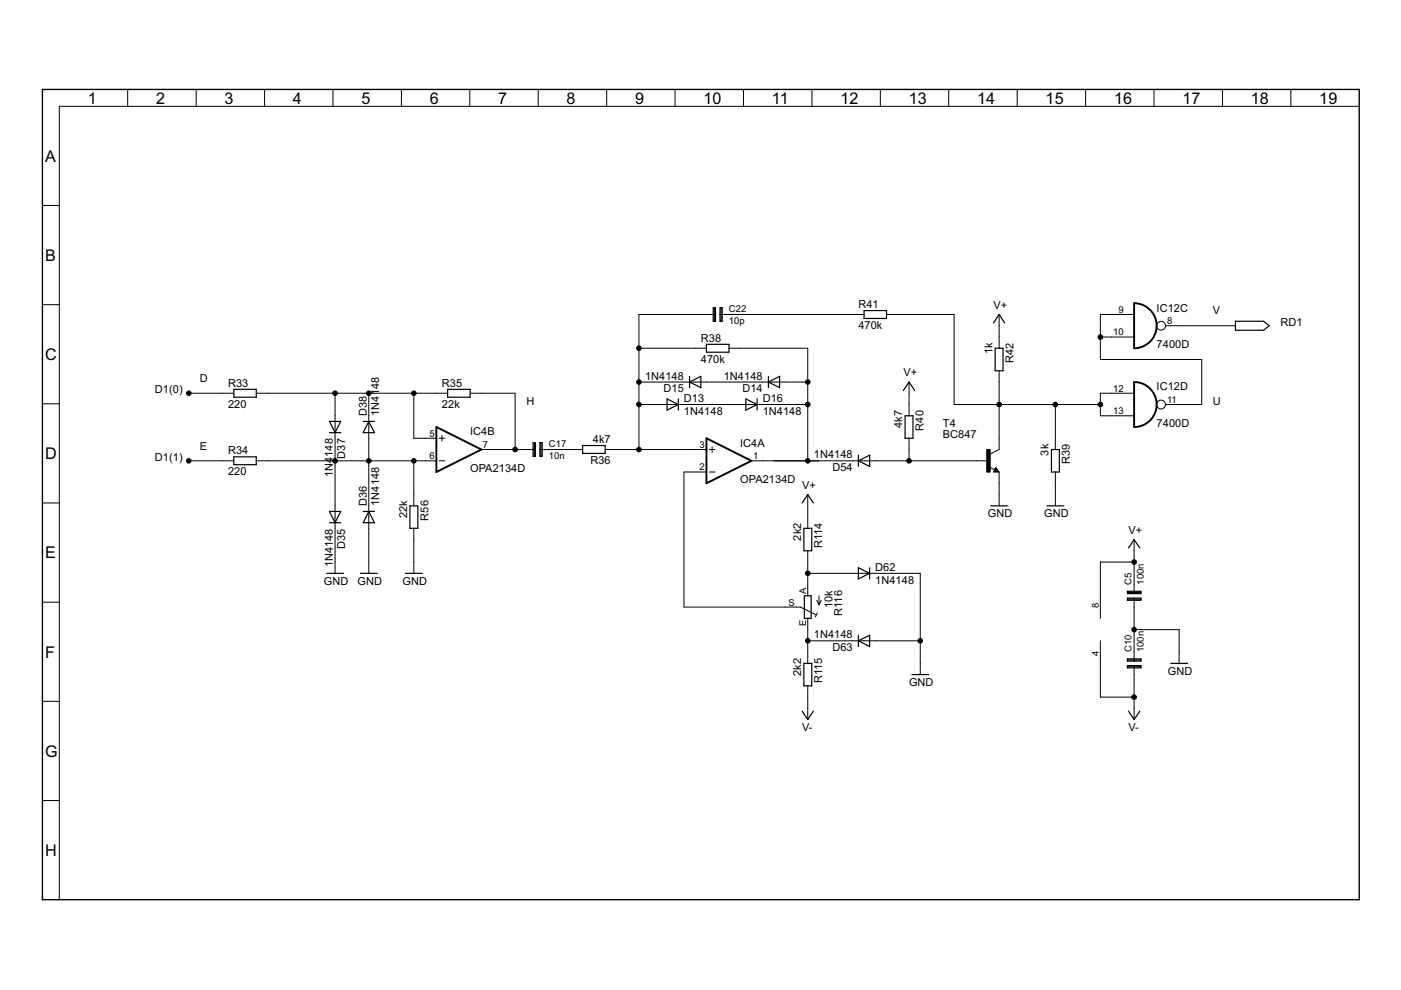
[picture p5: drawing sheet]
<svg xmlns="http://www.w3.org/2000/svg" width="297mm" height="210mm" viewBox="0 0 297 210" stroke-linecap="round" stroke-linejoin="round" font-family="sans-serif">
<g fill="#000" stroke="#000" stroke-width=".25">
<path d="M146.2 81l2.4-1.2zM149.8 74.7h4.8zM149.8 73v1.7zM151.2 65.3v2.8zM151.2 68.1h.2zM151.4 65.3v2.8zM151.2 65.3h.2zM151.4 68.1h.3zM151.7 65.3v2.8zM151.4 65.3h.3zM152.7 65.3v1.4zM152.7 68.1h.2z"/>
<path d="M152.7 66.7v1.4zM152.9 65.3v2.8zM152.7 65.3h.2zM152.9 68.1h.2zM153.1 65.3v2.8zM152.9 65.3h.2zM149.8 73h4.8zM154.6 73v1.7zM162.9 81l2.4-1.2zM183.2 67.5h4.8zM183.2 65.8v1.7zM183.2 65.8h4.8z"/>
<path d="M188 65.8v1.7zM211 73.8v4.8zM211 78.6h1.7zM211 73.8h1.7zM211.8 66.7l-1.2 1.8zM212.7 73.8v4.8zM211.8 66.7l1.2 1.8zM261.9 68.1v1.9zM261.9 70h6zM261.9 68.1h6zM267.9 70l1.2-.9zM267.9 68.1l1.2 1z"/>
<path d="M49.6 84.2h4.7zM49.6 82.5v1.7zM49.6 98.5h4.7zM49.6 96.9v1.6zM49.6 82.5h4.7zM54.3 82.5v1.7zM49.6 96.9h4.7zM54.3 96.9v1.6zM69.8 89.3l1.2 2.4zM72.2 89.3l-1.2 2.4zM69.8 91.7h1.2zM71 91.7h1.2z"/>
<path d="M69.8 89.3h2.4zM77 89.3h1.2zM77 91.7h2.4zM78.2 89.3l-1.2 2.4zM78.2 89.3h1.2zM78.2 89.3l1.2 2.4zM94.9 84.2h4.8zM94.9 82.5v1.7zM94.9 82.5h4.8zM99.7 82.5v1.7zM113 93.9v2.9zM113 96.8h.3z"/>
<path d="M113.3 93.9v2.9zM113 93.9h.3zM113.3 96.8h.2zM113.5 93.9v2.9zM113.3 93.9h.2zM114.5 93.9v1.4zM114.5 96.8h.2zM114.5 95.3v1.5zM114.7 93.9v2.9zM114.5 93.9h.2zM114.7 96.8h.3zM115 93.9v2.9z"/>
<path d="M114.7 93.9h.3zM123.5 96.1h4.8zM123.5 94.5v1.6zM123.5 94.5h4.8zM128.3 94.5v1.6zM141.4 87l2.4-1.2zM141.4 84.6v2.4zM141.4 84.6l2.4 1.2zM143.8 84.6v1.2zM143.8 85.8v1.2zM146.2 81l2.4 1.2zM146.2 81v1.2z"/>
<path d="M146.2 79.8v1.2zM148.6 79.8v2.4zM158.1 87l2.4-1.2zM158.1 84.6v2.4zM158.1 84.6l2.4 1.2zM160.5 84.6v1.2zM160.5 85.8v1.2zM162.9 81l2.4 1.2zM162.9 81v1.2zM162.9 79.8v1.2zM165.3 79.8v2.4zM182 97.7l2.4 1.2z"/>
<path d="M182 97.7v1.2zM182 96.5v1.2zM182 97.7l2.4-1.2zM184.4 96.5v2.4zM191.9 88.2v4.7zM191.9 92.9h1.7zM191.9 88.2h1.7zM192.7 81l-1.2 1.8zM193.6 88.2v4.7zM192.7 81l1.2 1.8zM210.9 100h.7zM210.9 99.8h.3z"/>
<path d="M211.1 99.4l-.2 .4zM211.1 99.6l.1 .2zM211.1 99.4l.5 .6zM222.9 95.3v4.8zM222.9 95.3h1.7zM69.8 108.4l1.2 2.4zM72.2 108.4l-1.2 2.4zM69.8 110.8h1.2zM71 110.8h1.2zM69.8 108.4h2.4zM77 108.4h1.2zM77 110.8h2.4z"/>
<path d="M78.2 108.4l-1.2 2.4zM78.2 108.4h1.2zM78.2 108.4l1.2 2.4zM86.9 107.3v4.7zM86.9 112h1.7zM86.9 107.3h1.7zM88.6 107.3v4.7zM170.4 112v4.8zM170.4 116.8h1.7zM170.4 112h1.7zM171.3 104.9l-1.2 1.7zM172.1 112v4.8z"/>
<path d="M171.3 104.9l1.1 1.7zM210 107.3h3.6zM222 107.3h3.6zM222.9 100.1h1.7zM224.6 95.3v4.8zM240.5 114.4l-1.2 1.8zM240.5 114.4l1.2 1.8zM69.3 121.6h3.5zM76.4 121.6h3.6zM86 121.6h3.5zM170.5 126.3v4.8zM170.5 131.1h1.5z"/>
<path d="M172 126.3v4.8zM170.5 126.3h1.5zM182 122.7l2.4-1.1zM182 120.4v2.3zM182 135.9l2.4 1.2zM182 135.9v1.2zM182 134.7v1.2zM182 120.4l2.4 1.2zM184.4 120.4v1.2zM184.4 121.6v1.1zM182 135.9l2.4-1.2zM184.4 134.7v2.4z"/>
<path d="M239 126.8h2.9zM239 125.9h1.5zM239 126.8v.2zM239 127.3h2.9zM239 127v.3zM239 125.4v.2zM239 125.6h2.9zM239 125.6v.3zM239 139.7v.2zM239 139.9h2.9zM239 139.9v.3zM240.5 125.9h1.4z"/>
<path d="M241.9 127v.3zM239 127h2.9zM241.9 126.8v.2zM241.9 125.6v.3zM239 125.4h2.9zM241.9 125.4v.2zM239 139.7h2.9zM241.9 139.7v.2zM170.1 150.8l1.2 1.8zM170.4 140.7v4.7zM170.4 145.4h1.7zM170.4 140.7h1.7z"/>
<path d="M172.4 150.8l-1.1 1.8zM172.1 140.7v4.7zM193.3 143h3.6zM239 141.1h2.9zM239 140.2h1.5zM239 141.1v.3zM239 141.6h2.9zM239 141.4v.2zM239.3 150.8l1.2 1.8zM240.5 140.2h1.4zM241.7 150.8l-1.2 1.8zM241.9 141.4v.2z"/>
<path d="M239 141.4h2.9zM241.9 141.1v.3zM241.9 139.9v.3zM248.2 140.7h3.6z"/>
</g>
<g fill="#000" stroke="#000" stroke-width=".21">
<path d="M27.1 19v3.5zM41.6 19v3.5zM56.1 19v3.5zM70.6 19v3.5zM85.1 19v3.5zM99.6 19v3.5zM114.1 19v3.5zM128.6 19v3.5zM143.1 19v3.5zM157.6 19v3.5zM172.1 19v3.5zM186.6 19v3.5z"/>
<path d="M201.1 19v3.5zM215.7 19v3.5zM230.2 19v3.5zM244.7 19v3.5zM259.2 19v3.5zM273.7 19v3.5zM12.6 22.5v168.3zM12.6 22.5h275.6zM9 43.6h3.6zM9 64.6h3.6zM135.5 73.8h11.9zM135.5 66.7v7.1z"/>
<path d="M135.5 66.7h14.3zM147.4 73.8h2.4zM149.8 66.7h1.9zM152.7 66.7h1.9zM154.6 66.7h26.2zM154.6 73.8h2.4zM157 73.8h14.3zM171.3 73.8v7.2zM180.8 66.7h2.4zM188 66.7h2.4zM190.4 66.7h11.9zM202.3 66.7v19.1z"/>
<path d="M211.8 71.5v2.3zM211.8 66.7v2.4zM211.8 69.1v2.4zM233.3 66.7v4.8zM233.3 71.5h2.4zM233.3 71.5v4.7zM233.3 76.2h21.5zM235.7 66.7h4.8zM235.7 71.5h4.8zM233.3 66.7h2.4zM247.1 69.1h2.9zM250 69.1h11.9z"/>
<path d="M254.8 76.2v9.6zM9 85.6h3.6zM40 97.7h7.2zM40 83.4h7.2zM47.2 83.4h2.4zM47.2 97.7h2.4zM54.3 83.4h2.4zM54.3 97.7h2.4zM56.7 83.4h14.3zM56.7 97.7h14.3zM71 88.2v2.3zM71 90.5v2.4z"/>
<path d="M71 83.4v4.8zM71 83.4h7.2zM71 92.9v4.8zM71 97.7h7.2zM78.2 90.5v2.4zM78.2 88.2v2.3zM78.2 83.4h9.5zM78.2 83.4v4.8zM78.2 92.9v4.8zM78.2 97.7h9.5zM87.7 83.4h4.8zM87.7 83.4v9.5z"/>
<path d="M87.7 92.9h2.4zM87.7 97.7h2.4zM87.7 97.7v7.2zM90.1 97.7h2.4zM90.1 92.9h2.4zM92.5 83.4h2.4zM93.1 92.9h1.2zM93.1 97.7h1.2zM93.7 92.3v1.2zM99.7 83.4h2.4zM102.1 83.4h7.1zM102.1 95.3h2.3z"/>
<path d="M104.4 95.3h4.8zM109.2 83.4v11.9zM109.2 95.3h2.4zM111.6 95.3h1.9zM114.5 95.3h1.9zM116.4 95.3h4.8zM121.2 95.3h2.3zM128.3 95.3h2.4zM130.7 95.3h4.8zM135.5 81v4.8zM135.5 81h9.5zM135.5 85.8v9.5z"/>
<path d="M135.5 95.3h11.9zM135.5 73.8v7.2zM140.3 85.8h2.3zM135.5 85.8h4.8zM142.6 85.8h2.4zM145 81h2.4zM145 85.8h12zM147.4 95.3h2.4zM147.4 81h2.4zM149.8 81h11.9zM150.4 95.3h1.2zM151 94.7v1.2z"/>
<path d="M157 85.8h2.3zM161.7 81h2.4zM159.3 85.8h2.4zM159.3 97.7h2.4zM161.7 97.7h9.6zM161.7 85.8h9.6zM164.1 81h2.4zM171.3 97.7h2.4zM171.3 81v4.8zM166.5 81h4.8zM171.3 85.8v11.9zM164.1 97.7h7.2z"/>
<path d="M180.8 97.7h2.4zM171.3 97.7h9.5zM183.2 97.7h2.4zM192.7 92.9v2.4zM192.7 85.8v2.4zM192.7 81v2.4zM192.7 95.3v2.4zM185.6 97.7h7.1zM192.7 83.4v2.4zM202.3 85.8h9.5zM207.1 97.7h2.3zM192.7 97.7h14.4z"/>
<path d="M209.7 99l1.2 .6zM211.1 99.1l.7 1zM211.8 78.6v2.4zM211.8 92.9v2.4zM209.9 96.3l1.9-1zM211.8 81v4.8zM211.8 85.8v7.1zM211.8 85.8h12zM223.8 92.9v2.4zM223.8 85.8h9.5zM223.8 85.8v7.1zM233.3 85.8v2.4z"/>
<path d="M233.3 83.4v2.4zM233.3 83.4h2.4zM235.7 83.4h4.8zM235.7 88.2h4.8zM233.3 88.2h2.4zM247.1 85.8h2.9zM250 85.8h4.8zM9 106.6h3.6zM71 107.3v2.3zM71 109.6v2.4zM71 119.2v2.4zM71 112v7.2z"/>
<path d="M71 97.7v9.6zM78.2 109.6v2.4zM78.2 107.3v2.3zM78.2 119.2v2.4zM78.2 112v7.2zM78.2 97.7v9.6zM87.7 112v2.4zM87.7 104.9v2.4zM87.7 119.2v2.4zM87.7 114.4v4.8zM145 100.1h2.4zM147.4 100.1h2.4z"/>
<path d="M150.4 100.1h1.2zM171.3 116.8v2.4zM171.3 109.6v2.4zM171.3 104.9v2.4zM171.3 107.3v2.3zM211.1 99.1l-.5 1zM211.8 104.9v2.4zM211.8 100.1v2.4zM210.6 100.1h1.2zM211.8 102.5v2.4zM223.8 100.1v2.4zM223.8 104.9v2.4z"/>
<path d="M223.8 102.5v2.4zM233.3 119.2h7.2zM240.5 114.4v2.4zM240.5 116.8v2.4zM240.5 119.2v4.8zM9 127.7h3.6zM145 100.1v28.6zM166.5 128.7h2.4zM145 128.7h21.5zM168.9 128.7h.8zM169.7 128.7l3.3 1.7zM171.3 138.3v2.4z"/>
<path d="M171.3 124v2.3zM171.3 131.1v2.4zM171.3 121.6v2.4zM171.3 121.6h9.5zM171.3 119.2v2.4zM171.3 135.9h9.5zM171.3 133.5v2.4zM171.3 135.9v2.4zM173.3 129.9l-.4 .9zM173.7 126.3v1.9zM174.1 127.3l-.4 .9zM173.2 127.3l.5 .9z"/>
<path d="M180.8 121.6h2.4zM180.8 135.9h2.4zM183.2 121.6h2.4zM183.2 135.9h2.4zM185.6 121.6h9.5zM185.6 135.9h9.5zM195.1 121.6v14.3zM195.1 135.9v4.8zM233.3 126.3v4.8zM233.3 119.2v7.1zM240.5 126.8v1.9zM240.5 124v1.9z"/>
<path d="M240.5 138.3v1.9zM240.5 128.7v4.8zM240.5 133.5v4.8zM250 138.3v2.4zM250 133.5v4.8zM240.5 133.5h9.5zM9 148.7h3.6zM171.3 145.4v2.4zM171.3 150.2v2.4zM171.3 147.8v2.4zM195.1 140.7v2.3zM233.3 135.9v4.8z"/>
<path d="M233.3 140.7v7.1zM233.3 147.8h7.2zM240.5 141.1v1.9zM240.5 150.2v2.4zM240.5 143v4.8zM240.5 147.8v2.4zM9 169.7h3.6z"/>
<circle cx="135.5" cy="73.8" r=".49"/>
<circle cx="233.3" cy="71.5" r=".49"/>
<circle cx="40" cy="97.7" r=".49"/>
<circle cx="40" cy="83.4" r=".49"/>
<circle cx="71" cy="97.7" r=".49"/>
<circle cx="71" cy="83.4" r=".49"/>
<circle cx="78.2" cy="97.7" r=".49"/>
<circle cx="78.2" cy="83.4" r=".49"/>
<circle cx="87.7" cy="97.7" r=".49"/>
<circle cx="87.7" cy="83.4" r=".49"/>
<circle cx="109.2" cy="95.3" r=".49"/>
<circle cx="135.5" cy="95.3" r=".49"/>
<circle cx="135.5" cy="81" r=".49"/>
<circle cx="135.5" cy="85.8" r=".49"/>
<circle cx="171.3" cy="97.7" r=".49"/>
<circle cx="171.3" cy="85.8" r=".49"/>
<circle cx="171.3" cy="81" r=".49"/>
<circle cx="192.7" cy="97.7" r=".49"/>
<circle cx="211.8" cy="85.8" r=".49"/>
<circle cx="223.8" cy="85.8" r=".49"/>
<circle cx="233.3" cy="85.8" r=".49"/>
<circle cx="240.5" cy="119.2" r=".49"/>
<circle cx="171.3" cy="121.6" r=".49"/>
<circle cx="171.3" cy="135.9" r=".49"/>
<circle cx="195.1" cy="135.9" r=".49"/>
<circle cx="240.5" cy="133.5" r=".49"/>
<circle cx="240.5" cy="147.8" r=".49"/>
</g>
<path d="M209.2 95.3h.7v4.8h-.7z" fill="#000" stroke="#000" stroke-width=".21"/>
<path d="M240.5 64.3v9.5zM92.5 90.5v9.6zM92.5 90.5l9.6 4.8zM149.8 92.9v9.6zM149.8 92.9l9.5 4.8zM240.5 81v9.5zM92.5 100.1l9.6-4.8zM149.8 102.5l9.5-4.8z" fill="#000" stroke="#000" stroke-width=".4"/>
<g fill="none" stroke="#000" stroke-width=".21">
<circle cx="246.2" cy="69.1" r=".93"/>
<circle cx="246.2" cy="85.8" r=".93"/>
</g>
<path d="M240.5 64.3a4.8 4.8 0 0 1 4.7 4.8 4.8 4.8 0 0 1-4.7 4.7M240.5 81a4.8 4.8 0 0 1 4.7 4.8 4.8 4.8 0 0 1-4.7 4.7" fill="none" stroke="#000" stroke-width=".4"/>
<path d="M9 19v171.8zM9 19h279.2zM9 190.8h279.2zM288.2 19v171.8z" fill="#000" stroke="#000" stroke-width=".3"/>
<g font-size="3.8">
<text x="18.6" y="22">1</text>
<text x="33.1" y="22">2</text>
<text x="47.6" y="22">3</text>
<text x="62.1" y="22">4</text>
<text x="76.6" y="22">5</text>
<text x="91.1" y="22">6</text>
<text x="105.6" y="22">7</text>
<text x="120.1" y="22">8</text>
<text x="134.6" y="22">9</text>
<text x="149.2" y="22">10</text>
<text x="163.7" y="22">11</text>
<text x="178.2" y="22">12</text>
<text x="192.7" y="22">13</text>
<text x="207.2" y="22">14</text>
<text x="221.7" y="22">15</text>
<text x="236.2" y="22">16</text>
<text x="250.7" y="22">17</text>
<text x="265.2" y="22">18</text>
<text x="279.7" y="22">19</text>
<text x="9.6" y="34.3">A</text>
<text x="9.6" y="55.3">B</text>
<text x="9.6" y="76.3">C</text>
<text x="9.6" y="97.4">D</text>
<text x="9.6" y="118.4">E</text>
<text x="9.6" y="139.4">F</text>
<text x="9.6" y="160.4">G</text>
<text x="9.6" y="181.5">H</text>
</g>
<g font-size="2.6">
<text x="182" y="65.3">R41</text>
<text x="210.6" y="65.5">V+</text>
<text x="182" y="69.8">470k</text>
<text x="245.2" y="66.1">IC12C</text>
<text x="257.2" y="66.7">V</text>
<text x="271.5" y="69.1">RD1</text>
<text x="148.6" y="76.9">470k</text>
<text x="148.6" y="72.4">R38</text>
<text x="210.4" y="75.1" transform="rotate(-90 210.4 75.1)">1k</text>
<text x="214.9" y="77" transform="rotate(-90 214.9 77)">R42</text>
<text x="245.2" y="73.8">7400D</text>
<text x="32.9" y="83.4">D1(0)</text>
<text x="42.4" y="81">D</text>
<text x="48.4" y="82">R33</text>
<text x="93.7" y="82">R35</text>
<text x="136.8" y="80.5">1N4148</text>
<text x="140.7" y="83.1">D15</text>
<text x="153.5" y="80.5">1N4148</text>
<text x="157.4" y="83.1">D14</text>
<text x="191.5" y="79.8">V+</text>
<text x="245.2" y="82.8">IC12D</text>
<text x="48.4" y="86.5">220</text>
<text x="77.7" y="88.2" transform="rotate(-90 77.7 88.2)">D38</text>
<text x="80.4" y="88.2" transform="rotate(-90 80.4 88.2)">1N4148</text>
<text x="93.7" y="86.5">22k</text>
<text x="111.6" y="85.8">H</text>
<text x="145" y="87.9">1N4148</text>
<text x="145" y="85.3">D13</text>
<text x="161.7" y="87.9">1N4148</text>
<text x="161.7" y="85.3">D16</text>
<text x="257.2" y="85.8">U</text>
<text x="42.4" y="95.3">E</text>
<text x="99.7" y="92.3">IC4B</text>
<text x="125.7" y="93.9">4k7</text>
<text x="156.9" y="94.7">IC4A</text>
<text x="191.3" y="90.8" transform="rotate(-90 191.3 90.8)">4k7</text>
<text x="195.8" y="91.3" transform="rotate(-90 195.8 91.3)">R40</text>
<text x="199.9" y="92.9">BC847</text>
<text x="199.9" y="90.5">T4</text>
<text x="245.2" y="90.5">7400D</text>
<text x="32.9" y="97.7">D1(1)</text>
<text x="48.4" y="100.8">220</text>
<text x="48.4" y="96.3">R34</text>
<text x="70.5" y="101.2" transform="rotate(-90 70.5 101.2)">1N4148</text>
<text x="73.2" y="97.2" transform="rotate(-90 73.2 97.2)">D37</text>
<text x="99.7" y="100.1">OPA2134D</text>
<text x="125.2" y="98.4">R36</text>
<text x="172.6" y="97.2">1N4148</text>
<text x="176.5" y="99.8">D54</text>
<text x="222.3" y="96.6" transform="rotate(-90 222.3 96.6)">3k</text>
<text x="226.8" y="98.4" transform="rotate(-90 226.8 98.4)">R39</text>
<text x="77.7" y="107.2" transform="rotate(-90 77.7 107.2)">D36</text>
<text x="80.4" y="107.2" transform="rotate(-90 80.4 107.2)">1N4148</text>
<text x="156.9" y="102.5">OPA2134D</text>
<text x="170.1" y="103.7">V+</text>
<text x="86.3" y="109.9" transform="rotate(-90 86.3 109.9)">22k</text>
<text x="90.8" y="110.4" transform="rotate(-90 90.8 110.4)">R56</text>
<text x="209.4" y="109.6">GND</text>
<text x="221.4" y="109.6">GND</text>
<text x="239.3" y="113.2">V+</text>
<text x="73.2" y="116.3" transform="rotate(-90 73.2 116.3)">D35</text>
<text x="169.8" y="114.6" transform="rotate(-90 169.8 114.6)">2k2</text>
<text x="174.3" y="116.3" transform="rotate(-90 174.3 116.3)">R114</text>
<text x="68.7" y="123.9">GND</text>
<text x="70.5" y="120.3" transform="rotate(-90 70.5 120.3)">1N4148</text>
<text x="75.8" y="123.9">GND</text>
<text x="85.4" y="123.9">GND</text>
<text x="185.6" y="123.7">1N4148</text>
<text x="185.6" y="121.1">D62</text>
<text x="176.5" y="128.9" transform="rotate(-90 176.5 128.9)">10k</text>
<text x="178.5" y="130.6" transform="rotate(-90 178.5 130.6)">R116</text>
<text x="172.6" y="135.4">1N4148</text>
<text x="169.8" y="143.3" transform="rotate(-90 169.8 143.3)">2k2</text>
<text x="176.5" y="138">D63</text>
<text x="247.6" y="143">GND</text>
<text x="174.3" y="144.9" transform="rotate(-90 174.3 144.9)">R115</text>
<text x="192.7" y="145.4">GND</text>
<text x="170.1" y="155">V-</text>
<text x="239.3" y="155">V-</text>
</g>
<g font-size="2.2">
<text x="154.6" y="68.7">10p</text>
<text x="154.6" y="66.1">C22</text>
<text x="236" y="71.1">10</text>
<text x="237.1" y="66.3">9</text>
<text x="247.4" y="68.7">8</text>
<text x="236" y="83">12</text>
<text x="236" y="87.8">13</text>
<text x="247.4" y="85.4">11</text>
<text x="91.1" y="92.6">5</text>
<text x="102.4" y="95">7</text>
<text x="116.4" y="94.7">C17</text>
<text x="148.3" y="95">3</text>
<text x="91.1" y="97.4">6</text>
<text x="116.4" y="97.3">10n</text>
<text x="148.3" y="99.7">2</text>
<text x="159.7" y="97.4">1</text>
<text x="170.9" y="126" transform="rotate(-90 170.9 126)">A</text>
<text x="239.9" y="123.9" transform="rotate(-90 239.9 123.9)">C5</text>
<text x="242.5" y="123.9" transform="rotate(-90 242.5 123.9)">100n</text>
<text x="167.2" y="128.4">S</text>
<text x="233" y="128.9" transform="rotate(-90 233 128.9)">8</text>
<text x="170.9" y="132.8" transform="rotate(-90 170.9 132.8)">E</text>
<text x="233" y="139.2" transform="rotate(-90 233 139.2)">4</text>
<text x="239.9" y="138.3" transform="rotate(-90 239.9 138.3)">C10</text>
<text x="242.5" y="138.3" transform="rotate(-90 242.5 138.3)">100n</text>
</g>
</svg>
